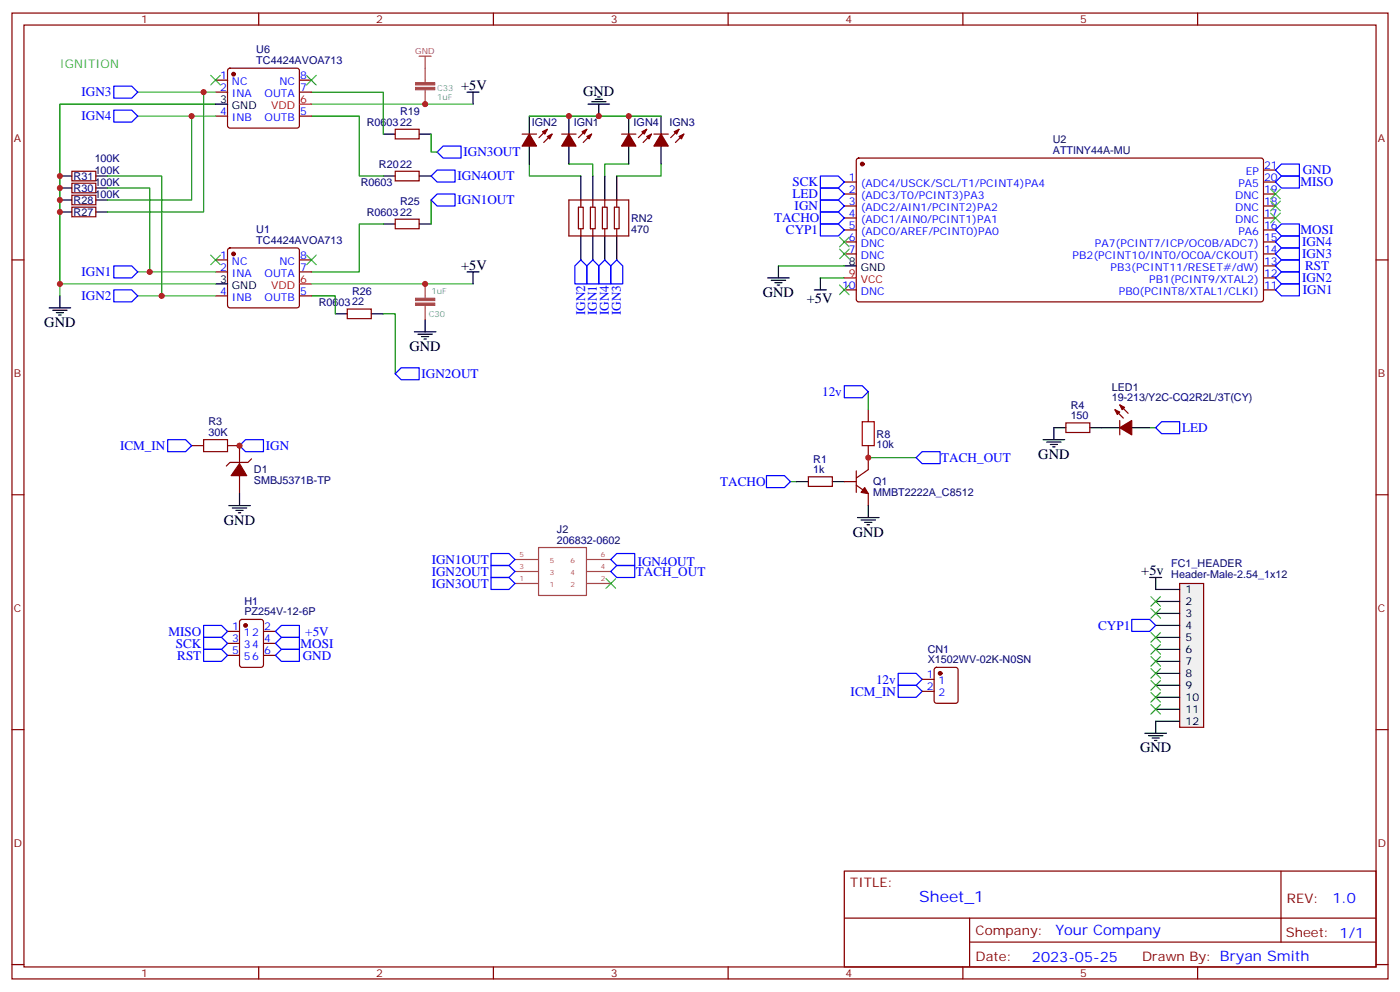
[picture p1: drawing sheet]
<svg xmlns="http://www.w3.org/2000/svg" width="412mm" height="292mm" viewBox="0 0 412 292" stroke-linecap="round" stroke-linejoin="round" font-family="sans-serif">
<g fill="none" stroke="#870000" stroke-width=".35">
<path d="M3.5 3.8h405.4v284.4h-405.4zM7.1 7.4h398.2v277.3h-398.2zM76.2 3.8v3.6M145.3 3.8v3.6M214.5 3.8v3.6M283.6 3.8v3.6M352.8 3.8v3.6M63.5 23.6h3.5M63.5 27.1h3.5M63.5 34.2h3.5M67.3 20.3l.4-.2h19.8l.5 .2 .2 .5v16.2l-.2 .5-.5 .2h-19.8l-.5-.2-.2-.5v-16.2zM88.2 23.6h3.5"/>
<path d="M88.2 27.1h3.5M88.2 34.2h3.5M116.4 38.1h7.1v2.8h-7.1zM153.8 39.5h4.2M161.2 38.1l-2.5 2.4M162.6 39.5l-2.4 2.4M165.5 39.5h4.2M172.9 38.1l-2.5 2.4M174.3 39.5l-2.5 2.4M183.1 39.5h4.2M190.5 38.1l-2.5 2.4M191.9 39.5l-2.5 2.4"/>
<path d="M192.6 39.5h4.2M200 38.1l-2.4 2.4M201.4 39.5l-2.4 2.4M21.2 50.4h7v2.8h-7zM21.2 53.9h7v2.9h-7zM21.2 57.5h7v2.8h-7zM116.4 50.4h7.1v2.8h-7.1zM167.6 58.9h17.6v10.6h-17.6zM171.1 58.9v2.1M174.6 58.9v2.1M178.2 58.9v2.1M181.7 58.9v2.1"/>
<path d="M248.7 53.6h3.5M248.7 57.1h3.5M252.5 46.7l.4-.2 118.8 .1 .5 .6-.1 41.2-.6 .5-118.8-.1-.5-.6v-41zM372.2 53.6h3.5M372.2 57.1h3.5M372.2 50.1h3.5M3.5 76.5h3.6M21.2 61h7v2.8h-7zM63.5 76.5h3.5M67.3 73.2l.4-.2h19.8l.5 .2 .2 .5v16.2l-.2 .5-.5 .2h-19.8l-.5-.2-.2-.5v-16.2zM88.2 76.5h3.5M116.4 64.5h7.1v2.8h-7.1z"/>
<path d="M170.4 61h1.4v6.3h-1.4zM171.1 67.3v2.2M173.9 61h1.4v6.3h-1.4zM174.6 67.3v2.2M177.4 61h1.5v6.3h-1.5zM178.2 67.3v2.2M181 61h1.4v6.3h-1.4zM181.7 67.3v2.2M248.7 60.6h3.5M248.7 64.2h3.5M248.7 67.7h3.5M248.7 71.2h3.5"/>
<path d="M248.7 74.8h3.5M372.2 60.6h3.5M372.2 64.2h3.5M372.2 67.7h3.5M372.2 71.2h3.5M372.2 74.8h3.5M372.2 78.3h3.5M405.3 76.5h3.6M63.5 80h3.5M63.5 87.1h3.5M88.2 80h3.5M88.2 87.1h3.5"/>
<path d="M102.3 91h7.1v2.8h-7.1zM248.7 85.3h3.5M372.2 85.3h3.5M372.2 81.8h3.5M329.8 119.2l2.5 2.5M252.2 138.6v6.4M255.8 120.6v3.5M255.8 131.2v7.1l-3.6 2.4M314 124.5h7v2.8h-7zM328.4 120.6l2.5 2.5M329.8 123.8v4.2M3.5 145.7h3.6"/>
<path d="M238.1 140.4h7.1v2.8h-7.1zM248.7 141.8h3.5M252.2 142.8l3.6 2.5v3.5M405.3 145.7h3.6M3.5 214.8h3.6M405.3 214.8h3.6M248.7 256.4h156.6v28.3h-156.6zM377.3 256.5v20.8M248.7 270.3h156.5M285.6 277.3h119.6M285.6 270.3v14.1M3.5 284h3.6"/>
<path d="M76.2 284.7v3.5M145.3 284.7v3.5M214.5 284.7v3.5M283.6 284.7v3.5M352.8 284.7v3.5M405.3 284h3.6"/>
</g>
<g fill="#870000" stroke="#870000" stroke-width=".35">
<path d="M185.2 39.5l2.1 3.5h-4.2z"/>
<path d="M189.1 38.8l1.4-.7-.7 1.4z"/>
<path d="M190.5 40.2l1.4-.7-.7 1.4z"/>
<path d="M194.7 39.5l2.1 3.5h-4.2z"/>
<path d="M198.6 38.8l1.4-.7-.7 1.4z"/>
<path d="M200 40.2l1.4-.7-.7 1.4z"/>
<path d="M155.9 39.5l2.1 3.5h-4.2z"/>
<path d="M159.8 38.8l1.4-.7-.7 1.4z"/>
<path d="M161.2 40.2l1.4-.7-.7 1.4z"/>
<path d="M167.6 39.5l2.1 3.5h-4.2z"/>
<path d="M171.4 38.8l1.5-.7-.7 1.4z"/>
<path d="M172.9 40.2l1.4-.7-.7 1.4z"/>
<path d="M329.8 125.9l3.6-2.1v4.2z"/>
<path d="M328.4 120.6l1.4 .7-.7 .7z"/>
<path d="M329.8 119.2l1.5 .7-.7 .7z"/>
<path d="M254.7 143.5l1.1 1.8-2.2-.3z"/>
<circle cx="254" cy="48.3" r=".53"/>
<circle cx="68.8" cy="21.8" r=".53"/>
<circle cx="68.8" cy="74.8" r=".53"/>
</g>
<g fill="none" stroke="#000" stroke-width=".35">
<path d="M63.5 30.7h3.5M112.9 39.5h3.5M123.5 39.5h3.5M137.6 27.1h3.5M139.3 27.1v3.6M155.9 34.2v5.3M167.6 34.2v5.3M173.2 30.7h6.4M174.3 30h4.2M175.3 29.2h2.1M176 28.5h.7M176.4 30.7v3.5"/>
<path d="M185.2 34.2v5.3M194.7 34.2v5.3M17.6 51.8h3.6M17.6 55.4h3.6M17.6 58.9h3.6M28.2 51.8h3.5M28.2 55.4h3.5M28.2 58.9h3.5M112.9 51.8h3.5M123.5 51.8h3.5M155.9 43v5.3M167.6 43v5.3"/>
<path d="M171.1 51.8v7.1M174.6 51.8v7.1M178.2 51.8v7.1M181.7 51.8v7.1M185.2 43v5.3M194.7 43v5.3M17.6 62.4h3.6M28.2 62.4h3.5M112.9 65.9h3.5M123.5 65.9h3.5M171.1 69.5v7M174.6 69.5v7"/>
<path d="M178.2 69.5v7M181.7 69.5v7M229.3 78.3v3.5M248.7 78.3h3.5M14.5 90.6h6.3M15.5 91.3h4.3M16.6 92h2.1M17.3 92.7h.7M17.6 87.1v3.5M63.5 83.6h3.5M98.8 92.4h3.5M109.4 92.4h3.5"/>
<path d="M122.1 97.7h6.3M123.1 98.4h4.3M124.2 99.1h2.1M124.9 99.8h.7M125.2 94.2v3.5M137.6 80h3.5M139.3 80v3.6M226.1 81.8h6.4M227.2 82.5h4.2M228.2 83.2h2.2M229 83.9h.7M239.9 85.3h3.5"/>
<path d="M241.7 81.8v3.5M307.3 129.4h6.3M308.3 130.1h4.3M309.4 130.8h2.1M310.1 131.6h.7M314 125.9h-3.6v3.5M321 125.9h8.8M333.4 125.9h5.3M234.6 141.8h3.5M245.2 141.8h3.5M252.6 152.4h6.3M253.6 153.1h4.3"/>
<path d="M254.7 153.8h2.1M255.4 154.5h.7M255.8 148.8v3.6"/>
</g>
<path d="M88.2 30.7h3.5M88.2 83.6h3.5M248.7 81.8h3.5" fill="none" stroke="#f00" stroke-width=".35"/>
<g fill="none" stroke="#008700" stroke-width=".35">
<path d="M56.4 34.2v24.7h-24.7M60 27.1v35.3h-28.3M63.5 30.7h-45.9v52.9M91.7 34.2h14.1v17.6h7.1M91.7 27.1h21.2v12.4M127 39.5v5.3h1.8M155.9 34.2h38.8M31.7 55.4h12.4v24.6M31.7 51.8h15.9v35.3M127 58.9v7M155.9 48.3v3.5h15.2M167.6 48.3h7v3.5"/>
<path d="M185.2 48.3h-7v3.5M194.7 48.3v3.5h-13M112.9 65.9h-7.1v14.1h-14.1M229.3 78.3h19.4M91.7 87.1h7.1v5.3M112.9 92.4h3.5v17.6M241.7 81.8h7M255.8 115.3v5.3M255.8 134.7h14.1M338.7 125.9h1.7M232.8 141.8h1.8"/>
</g>
<path d="M40.6 34.2h22.9M40.6 27.1h22.9M91.7 30.7h47.6M40.6 87.1h22.9M40.6 80h22.9M63.5 83.6h-45.9v3.5M91.7 83.6h47.6" fill="none" stroke="#4aa64a" stroke-width=".35"/>
<path d="M123.5 16.5h3.5M125.2 16.5v7.8M125.2 26.4v4.3M125.2 83.6v4.2M125.2 89.9v4.3" fill="none" stroke="#a64a4a" stroke-width=".35"/>
<g fill="#a64a4a" stroke="#a64a4a" stroke-width=".29">
<path d="M122.4 87.8h5.7v.7h-5.7z"/>
<path d="M122.4 89.2h5.7v.7h-5.7z"/>
<path d="M122.4 25.7h5.7v.7h-5.7z"/>
<path d="M122.4 24.3h5.7v.7h-5.7z"/>
</g>
<g fill="none" stroke="#3c3" stroke-width=".35">
<path d="M62.1 22.2l2.8 2.8M64.9 22.2l-2.8 2.8M90.3 22.2l2.8 2.8M93.1 22.2l-2.8 2.8M374.3 55.7l2.8 2.8M374.3 59.2l2.8 2.9M377.1 55.7l-2.8 2.8M377.1 59.2l-2.8 2.9M247.3 69.8l2.8 2.8M247.3 73.3l2.8 2.9M250.1 69.8l-2.8 2.8M250.1 73.3l-2.8 2.9"/>
<path d="M374.3 62.8l2.8 2.8M377.1 62.8l-2.8 2.8M247.3 83.9l2.8 2.8M250.1 83.9l-2.8 2.8"/>
</g>
<g fill="none" stroke="#00f" stroke-width=".35">
<path d="M33.5 32.4h5.3l1.8 1.8-1.8 1.7h-5.3zM33.5 25.4h5.3l1.8 1.7-1.8 1.8h-5.3zM128.8 50.1h5.3v3.5h-5.3l-1.8-1.8zM128.8 57.1h5.3v3.5h-5.3l-1.8-1.7zM130.5 43h5.3v3.5h-5.3l-1.7-1.7zM241.7 51.8h5.2l1.8 1.8-1.8 1.8h-5.2zM241.7 55.4h5.2l1.8 1.7-1.8 1.8h-5.2zM241.7 58.9h5.2l1.8 1.7-1.8 1.8h-5.2zM377.5 48.3h5.3v3.5h-5.3l-1.8-1.7zM377.5 51.8h5.3v3.6h-5.3l-1.8-1.8zM33.5 78.3h5.3l1.8 1.7-1.8 1.8h-5.3zM171.1 76.5l1.8 1.8v5.3h-3.6v-5.3z"/>
<path d="M174.6 76.5l1.8 1.8v5.3h-3.5v-5.3zM178.2 76.5l1.7 1.8v5.3h-3.5v-5.3zM181.7 76.5l1.7 1.8v5.3h-3.5v-5.3zM241.7 62.4h5.2l1.8 1.8-1.8 1.7h-5.2zM241.7 65.9h5.2l1.8 1.8-1.8 1.8h-5.2zM377.5 65.9h5.3v3.6h-5.3l-1.8-1.8zM377.5 69.5h5.3v3.5h-5.3l-1.8-1.8zM377.5 73h5.3v3.5h-5.3l-1.8-1.7zM377.5 76.5h5.3v3.5h-5.3l-1.8-1.7zM33.5 85.3h5.3l1.8 1.8-1.8 1.8h-5.3zM377.5 80h5.3v3.6h-5.3l-1.8-1.8zM377.5 83.6h5.3v3.5h-5.3l-1.8-1.8z"/>
<path d="M118.2 108.3h5.3v3.5h-5.3l-1.8-1.8zM248.7 113.6h5.3l1.8 1.7-1.8 1.8h-5.3zM271.6 133h5.3v3.5h-5.3l-1.7-1.8zM342.2 124.1h5.3v3.6h-5.3l-1.8-1.8zM225.8 140h5.3l1.7 1.8-1.7 1.7h-5.3z"/>
</g>
<path d="M254 124.1h3.5v7.1h-3.5z" fill="none" stroke="#a10000" stroke-width=".35"/>
<path d="M347.5 171.8h7v42.3h-7z" fill="#f0f0f0" stroke="#870000" stroke-width=".35"/>
<g fill="none" stroke="#000" stroke-width=".35">
<path d="M67.4 148.8h6.3M68.4 149.5h4.3M69.5 150.2h2.1M70.2 151h.7M70.6 145.3v3.5M338.7 170h3.5M340.4 170v3.5h7.1M340.4 177.1h7.1M340.4 180.6h7.1M340.4 184.1h7.1M340.4 187.6h7.1M340.4 191.2h7.1"/>
<path d="M340.4 194.7h7.1M340.4 198.2h7.1M337.3 215.9h6.3M338.3 216.6h4.2M339.4 217.3h2.1M340.1 218h.7M340.4 201.8h7.1M340.4 205.3h7.1M340.4 208.8h7.1M347.5 212.3h-7.1v3.6"/>
</g>
<g fill="none" stroke="#870000" stroke-width=".35">
<path d="M56.4 131.2h3.6M67 131.2h3.6v5.3M74.1 135.1l-1.1 1h-5.3l-1 1.1M70.6 140v5.3M67 185.9h3.6M67 192.9h3.6M67 189.4h3.6M70.8 182.6l.5-.2h5.6l.7 .4v13l-.5 .6-5.8 .1-.7-.5v-12.9zM77.6 185.9h3.5M77.6 192.9h3.5M77.6 189.4h3.5M271.6 200h3.6"/>
<path d="M275.4 196.7l.5-.2h5.6l.7 .4v9.4l-.4 .7h-5.9l-.7-.4v-9.4zM271.6 203.5h3.6"/>
</g>
<g fill="#870000" stroke="#870000" stroke-width=".35">
<path d="M70.6 136.5l2.1 3.5h-4.6z"/>
<circle cx="72.3" cy="184.1" r=".53"/>
<circle cx="276.9" cy="198.2" r=".53"/>
</g>
<g fill="none" stroke="#00f" stroke-width=".35">
<path d="M49.4 129.4h5.3l1.7 1.8-1.7 1.8h-5.3zM72.3 129.4h5.3v3.6h-5.3l-1.7-1.8zM144.6 162.9h5.3l1.8 1.8-1.8 1.8h-5.3zM144.6 166.5h5.3l1.8 1.7-1.8 1.8h-5.3zM144.6 170h5.3l1.8 1.8-1.8 1.7h-5.3zM181.7 162.9h5.3v3.6h-5.3l-1.8-1.8zM181.7 166.5h5.3v3.5h-5.3l-1.8-1.8zM60 184.1h5.3l1.7 1.8-1.7 1.7h-5.3zM60 187.6h5.3l1.7 1.8-1.7 1.8h-5.3zM60 191.2h5.3l1.7 1.7-1.7 1.8h-5.3zM81.1 189.4l1.8-1.8h5.3v3.6h-5.3zM82.9 184.1h5.3v3.5h-5.3l-1.8-1.7z"/>
<path d="M82.9 191.2h5.3v3.5h-5.3l-1.8-1.8zM264.6 198.2h5.3l1.7 1.8-1.7 1.8h-5.3zM333.4 182.4h5.3l1.7 1.7-1.7 1.8h-5.3zM264.6 201.8h5.3l1.7 1.7-1.7 1.8h-5.3z"/>
</g>
<path d="M151.7 171.8h6.9M151.7 168.2h6.9M151.7 164.7h6.9M158.6 161.2h14.2v14.1h-14.2zM173 171.8h6.9M173 168.2h6.9M173 164.7h6.9" fill="none" stroke="#a64a4a" stroke-width=".35"/>
<path d="M60 129.4h7v3.6h-7z" fill="none" stroke="#a10000" stroke-width=".35"/>
<g fill="none" stroke="#3c3" stroke-width=".35">
<path d="M62.1 75.1l2.8 2.8M64.9 75.1l-2.8 2.8M90.3 75.1l2.8 2.8M93.1 75.1l-2.8 2.8M178.5 170.4l2.8 2.8M181.3 170.4l-2.8 2.8M339 175.6l2.8 2.9M339 179.2l2.8 2.8M341.8 175.6l-2.8 2.9M341.8 179.2l-2.8 2.8M339 186.2l2.8 2.9M339 189.8l2.8 2.8"/>
<path d="M339 193.3l2.8 2.8M339 196.8l2.8 2.8M341.8 186.2l-2.8 2.9M341.8 189.8l-2.8 2.8M341.8 193.3l-2.8 2.8M341.8 196.8l-2.8 2.8M339 200.3l2.8 2.9M339 203.9l2.8 2.8M339 207.4l2.8 2.8M341.8 200.3l-2.8 2.9M341.8 203.9l-2.8 2.8M341.8 207.4l-2.8 2.8"/>
</g>
<g fill="#c00">
<circle cx="17.6" cy="51.8" r=".88"/>
<circle cx="17.6" cy="55.4" r=".88"/>
<circle cx="17.6" cy="58.9" r=".88"/>
<circle cx="17.6" cy="62.4" r=".88"/>
<circle cx="17.6" cy="83.6" r=".88"/>
<circle cx="60" cy="27.1" r=".88"/>
<circle cx="44.1" cy="80" r=".88"/>
<circle cx="125.2" cy="83.6" r=".88"/>
<circle cx="125.2" cy="30.7" r=".88"/>
<circle cx="47.6" cy="87.1" r=".88"/>
<circle cx="56.4" cy="34.2" r=".88"/>
<circle cx="185.2" cy="34.2" r=".88"/>
<circle cx="167.6" cy="34.2" r=".88"/>
<circle cx="176.4" cy="34.2" r=".88"/>
<circle cx="70.6" cy="131.2" r=".88"/>
<circle cx="255.8" cy="134.7" r=".88"/>
</g>
<text font-size="4.6" fill="#00f" x="270.8" y="265.5">Sheet_1</text>
<g font-size="4.2">
<text x="135.8" y="26.4">+5V</text>
<text x="171.8" y="28.2">GND</text>
<text x="135.8" y="79.3">+5V</text>
<text x="224.7" y="87.5">GND</text>
<text x="237.6" y="89.2">+5V</text>
<text x="13.1" y="96.3">GND</text>
<text x="120.6" y="103.3">GND</text>
<text x="305.9" y="135.1">GND</text>
<text x="66" y="154.5">GND</text>
<text x="251.2" y="158">GND</text>
<text x="336.2" y="169.3">+5v</text>
<text x="335.8" y="221.5">GND</text>
</g>
<g font-size="4.2" fill="#00f">
<text x="392.5" y="265.7">1.0</text>
<text x="310.9" y="275.3">Your Company</text>
<text x="304" y="283.1">2023-05-25</text>
</g>
<g font-size="3.9" fill="#00f">
<text x="24" y="28.4">IGN3</text>
<text x="24" y="35.3">IGN4</text>
<text x="136.5" y="46">IGN3OUT</text>
<text x="134.8" y="53.1">IGN4OUT</text>
<text x="383.8" y="51.3">GND</text>
<text x="233.4" y="58.4">LED</text>
<text x="233.5" y="54.8">SCK</text>
<text x="383.1" y="54.9">MISO</text>
<text x="134.8" y="60">IGN1OUT</text>
<text x="228" y="65.4">TACHO</text>
<text x="234.1" y="61.9">IGN</text>
<text x="231.5" y="68.9">CYP1</text>
<text x="383.1" y="69">MOSI</text>
<text x="383.5" y="72.5">IGN4</text>
<text x="383.5" y="76.1">IGN3</text>
<text x="24" y="81.3">IGN1</text>
<text x="383.5" y="83.1">IGN2</text>
<text x="384.4" y="79.6">RST</text>
<text x="24" y="88.3">IGN2</text>
<text x="383.8" y="86.6">IGN1</text>
<text x="172.3" y="92.8" transform="rotate(-90 172.3 92.8)">IGN2</text>
<text x="175.9" y="92.8" transform="rotate(-90 175.9 92.8)">IGN1</text>
<text x="179.4" y="92.8" transform="rotate(-90 179.4 92.8)">IGN4</text>
<text x="182.9" y="92.8" transform="rotate(-90 182.9 92.8)">IGN3</text>
<text x="124.2" y="111.3">IGN2OUT</text>
<text x="242.2" y="116.6">12v</text>
<text x="348.2" y="127.1">LED</text>
<text x="35.4" y="132.5">ICM_IN</text>
<text x="78.3" y="132.4">IGN</text>
<text x="277.3" y="136">TACH_OUT</text>
<text x="212.1" y="143">TACHO</text>
<text x="127.2" y="166">IGN1OUT</text>
<text x="187.8" y="166.5">IGN4OUT</text>
<text x="127.2" y="169.5">IGN2OUT</text>
<text x="127.2" y="173">IGN3OUT</text>
<text x="187.3" y="169.5">TACH_OUT</text>
<text x="323.5" y="185.3">CYP1</text>
<text x="49.6" y="187.1">MISO</text>
<text x="51.8" y="190.7">SCK</text>
<text x="88.5" y="190.7">MOSI</text>
<text x="89.9" y="187.2">+5V</text>
<text x="52.2" y="194.2">RST</text>
<text x="89.2" y="194.2">GND</text>
<text x="258.1" y="201.2">12v</text>
<text x="250.6" y="204.8">ICM_IN</text>
</g>
<g font-size="3.9" fill="#800">
<text x="250.5" y="261">TITLE:</text>
<text x="379.1" y="265.7">REV:</text>
<text x="287.4" y="275.2">Company:</text>
<text x="378.7" y="275.8">Sheet: 1/1</text>
<text x="287.4" y="282.9">Date:</text>
<text x="336.4" y="283">Draw</text>
<text x="346.6" y="283">n By: Bryan Smith</text>
</g>
<text font-size="3.5" fill="#4ba54b" x="17.6" y="20.1">IGNITION</text>
<g font-size="3.2" fill="#800">
<text x="41.6" y="6.8">1</text>
<text x="110.8" y="6.8">2</text>
<text x="179.9" y="6.8">3</text>
<text x="249.1" y="6.8">4</text>
<text x="318.2" y="6.8">5</text>
<text x="4.1" y="41.9">A</text>
<text x="405.9" y="41.9">A</text>
<text x="4.1" y="111.1">B</text>
<text x="405.9" y="111.1">B</text>
<text x="4.1" y="180.2">C</text>
<text x="405.9" y="180.2">C</text>
<text x="4.1" y="249.4">D</text>
<text x="405.9" y="249.4">D</text>
<text x="41.6" y="287.7">1</text>
<text x="110.8" y="287.7">2</text>
<text x="179.9" y="287.7">3</text>
<text x="249.1" y="287.7">4</text>
<text x="318.2" y="287.7">5</text>
</g>
<g font-size="3.2" fill="#000080">
<text x="75.5" y="15.6">U6</text>
<text x="75.5" y="18.8">TC4424AVOA713</text>
<text x="117.8" y="33.8">R19</text>
<text x="108" y="37.1">R060322</text>
<text x="156.7" y="37.1">IGN2</text>
<text x="169" y="37.1">IGN1</text>
<text x="186.7" y="37.1">IGN4</text>
<text x="197.2" y="37.1">IGN3</text>
<text x="27.9" y="47.6">100K</text>
<text x="310.1" y="45.3">ATTINY44A-MU</text>
<text x="310.1" y="42.2">U2</text>
<text x="21.7" y="52.9">R31</text>
<text x="27.9" y="51.2">100K</text>
<text x="111.6" y="49.4">R2022</text>
<text x="21.7" y="56.5">R30</text>
<text x="21.7" y="60">R28</text>
<text x="27.9" y="54.7">100K</text>
<text x="27.9" y="58.2">100K</text>
<text x="106.3" y="54.7">R0603</text>
<text x="21.7" y="63.5">R27</text>
<text x="108" y="63.5">R060322</text>
<text x="117.8" y="60.3">R25</text>
<text x="185.9" y="65.3">RN2</text>
<text x="75.5" y="71.8">TC4424AVOA713</text>
<text x="75.5" y="68.5">U1</text>
<text x="185.9" y="68.5">470</text>
<text x="103.7" y="86.8">R26</text>
<text x="93.9" y="90">R060322</text>
<text x="327.5" y="118.1">19-213/Y2C-CQ2R2L/3T(CY)</text>
<text x="327.5" y="115.1">LED1</text>
<text x="61.4" y="125.1">R3</text>
<text x="315.4" y="123.4">150</text>
<text x="315.4" y="120.4">R4</text>
<text x="61.4" y="128.4">30K</text>
<text x="258.2" y="128.9">R8</text>
<text x="239.6" y="136.2">R1</text>
<text x="258.2" y="132">10k</text>
<text x="74.8" y="142.6">SMBJ5371B-TP</text>
<text x="74.8" y="139.3">D1</text>
<text x="239.6" y="139.3">1k</text>
<text x="257.2" y="142.9">Q1</text>
<text x="257.2" y="146.1">MMBT2222A_C8512</text>
<text x="164.1" y="160.1">206832-0602</text>
<text x="164.1" y="156.9">J2</text>
<text x="345" y="167.1">FC1_HEADER</text>
<text x="345" y="170.1">Header-Male-2.54_1x12</text>
<text x="72" y="178">H1</text>
<text x="72" y="181.2">PZ254V-12-6P</text>
<text x="273.3" y="195.3">X1502WV-02K-N0SN</text>
<text x="273.3" y="192.2">CN1</text>
</g>
<g font-size="3.2" fill="#00f">
<text x="64.8" y="23.2">1</text>
<text x="88.4" y="23.2">8</text>
<text x="64.8" y="26.8">2</text>
<text x="68.3" y="25">NC</text>
<text x="68.3" y="28.5">INA</text>
<text x="77.9" y="28.5">OUTA</text>
<text x="82.3" y="25">NC</text>
<text x="88.4" y="26.8">7</text>
<text x="64.8" y="33.8">4</text>
<text x="68.3" y="35.6">INB</text>
<text x="77.9" y="35.6">OUTB</text>
<text x="88.4" y="33.8">5</text>
<text x="250" y="53.2">1</text>
<text x="367" y="51.5">EP</text>
<text x="372.4" y="53.2">20</text>
<text x="372.4" y="49.7">21</text>
<text x="250" y="56.8">2</text>
<text x="253.5" y="55">(ADC4/USCK/SCL/T1/PCINT4)PA4</text>
<text x="253.5" y="58.5">(ADC3/T0/PCINT3)PA3</text>
<text x="363.8" y="58.5">DNC</text>
<text x="364.8" y="55">PA5</text>
<text x="372.4" y="56.8">19</text>
<text x="250" y="60.3">3</text>
<text x="250" y="63.8">4</text>
<text x="253.5" y="62.1">(ADC2/AIN1/PCINT2)PA2</text>
<text x="253.5" y="65.6">(ADC1/AIN0/PCINT1)PA1</text>
<text x="363.8" y="65.6">DNC</text>
<text x="363.8" y="62.1">DNC</text>
<text x="372.4" y="63.8">17</text>
<text x="372.4" y="60.3">18</text>
<text x="250" y="67.3">5</text>
<text x="250" y="70.9">6</text>
<text x="253.5" y="69.1">(ADC0/AREF/PCINT0)PA0</text>
<text x="364.8" y="69.1">PA6</text>
<text x="372.4" y="70.9">15</text>
<text x="372.4" y="67.3">16</text>
<text x="64.8" y="76.2">1</text>
<text x="68.3" y="77.9">NC</text>
<text x="82.3" y="77.9">NC</text>
<text x="88.4" y="76.2">8</text>
<text x="250" y="74.4">7</text>
<text x="253.5" y="72.6">DNC</text>
<text x="253.5" y="76.2">DNC</text>
<text x="316" y="76.2">PB2(PCINT10/INT0/OC0A/CKOUT)</text>
<text x="322.5" y="72.6">PA7(PCINT7/ICP/OC0B/ADC7)</text>
<text x="372.4" y="77.9">13</text>
<text x="372.4" y="74.4">14</text>
<text x="64.8" y="79.7">2</text>
<text x="68.3" y="81.5">INA</text>
<text x="77.9" y="81.5">OUTA</text>
<text x="88.4" y="79.7">7</text>
<text x="327.1" y="79.7">PB3(PCINT11/RESET#/dW)</text>
<text x="338.6" y="83.2">PB1(PCINT9/XTAL2)</text>
<text x="372.4" y="81.5">12</text>
<text x="64.8" y="86.7">4</text>
<text x="68.3" y="88.5">INB</text>
<text x="77.9" y="88.5">OUTB</text>
<text x="88.4" y="86.7">5</text>
<text x="248" y="85">10</text>
<text x="253.5" y="86.7">DNC</text>
<text x="329.6" y="86.7">PB0(PCINT8/XTAL1/CLKI)</text>
<text x="372.4" y="85">11</text>
<text x="68.4" y="185.5">1</text>
<text x="77.8" y="185.5">2</text>
<text x="68.4" y="189.1">3</text>
<text x="71.9" y="187.3">12</text>
<text x="71.9" y="190.8">34</text>
<text x="77.8" y="189.1">4</text>
<text x="68.4" y="192.6">5</text>
<text x="71.9" y="194.3">56</text>
<text x="77.8" y="192.6">6</text>
<text x="273" y="199.6">1</text>
<text x="273" y="203.2">2</text>
<text x="276.5" y="201.4">1</text>
<text x="276.5" y="204.9">2</text>
</g>
<g font-size="3.2">
<text x="64.8" y="30.3">3</text>
<text x="68.3" y="32.1">GND</text>
<text x="250" y="77.9">8</text>
<text x="64.8" y="83.2">3</text>
<text x="253.5" y="79.7">GND</text>
<text x="68.3" y="85">GND</text>
<text x="349.2" y="174.6">1</text>
<text x="349.2" y="178.1">2</text>
<text x="349.2" y="181.6">3</text>
<text x="349.2" y="185.2">4</text>
<text x="349.2" y="188.7">5</text>
<text x="349.2" y="192.2">6</text>
<text x="349.2" y="195.8">7</text>
<text x="349.2" y="199.3">8</text>
<text x="349.2" y="202.8">9</text>
<text x="349.2" y="206.3">10</text>
<text x="349.2" y="209.9">11</text>
<text x="349.2" y="213.4">12</text>
</g>
<g font-size="3.2" fill="#f00">
<text x="79.8" y="32.1">VDD</text>
<text x="88.4" y="30.3">6</text>
<text x="88.4" y="83.2">6</text>
<text x="250" y="81.5">9</text>
<text x="253.5" y="83.2">VCC</text>
<text x="79.8" y="85">VDD</text>
</g>
<text font-size="2.5" fill="#a54b4b" x="122.3" y="15.8">GND</text>
<g font-size="2.5" fill="#838383">
<text x="128.8" y="29.3">1uF</text>
<text x="128.8" y="26.9">C33</text>
<text x="127.1" y="86.6">1uF</text>
<text x="126.3" y="93.3">C30</text>
</g>
<g font-size="2.1" fill="#a54b4b">
<text x="153" y="167.5">3</text>
<text x="153" y="164">5</text>
<text x="162" y="165.8">5</text>
<text x="168" y="165.8">6</text>
<text x="177" y="167.5">4</text>
<text x="177" y="164">6</text>
<text x="153" y="171.1">1</text>
<text x="162" y="172.8">1</text>
<text x="162" y="169.3">3</text>
<text x="168" y="172.8">2</text>
<text x="168" y="169.3">4</text>
<text x="177" y="171.1">2</text>
</g>
</svg>
